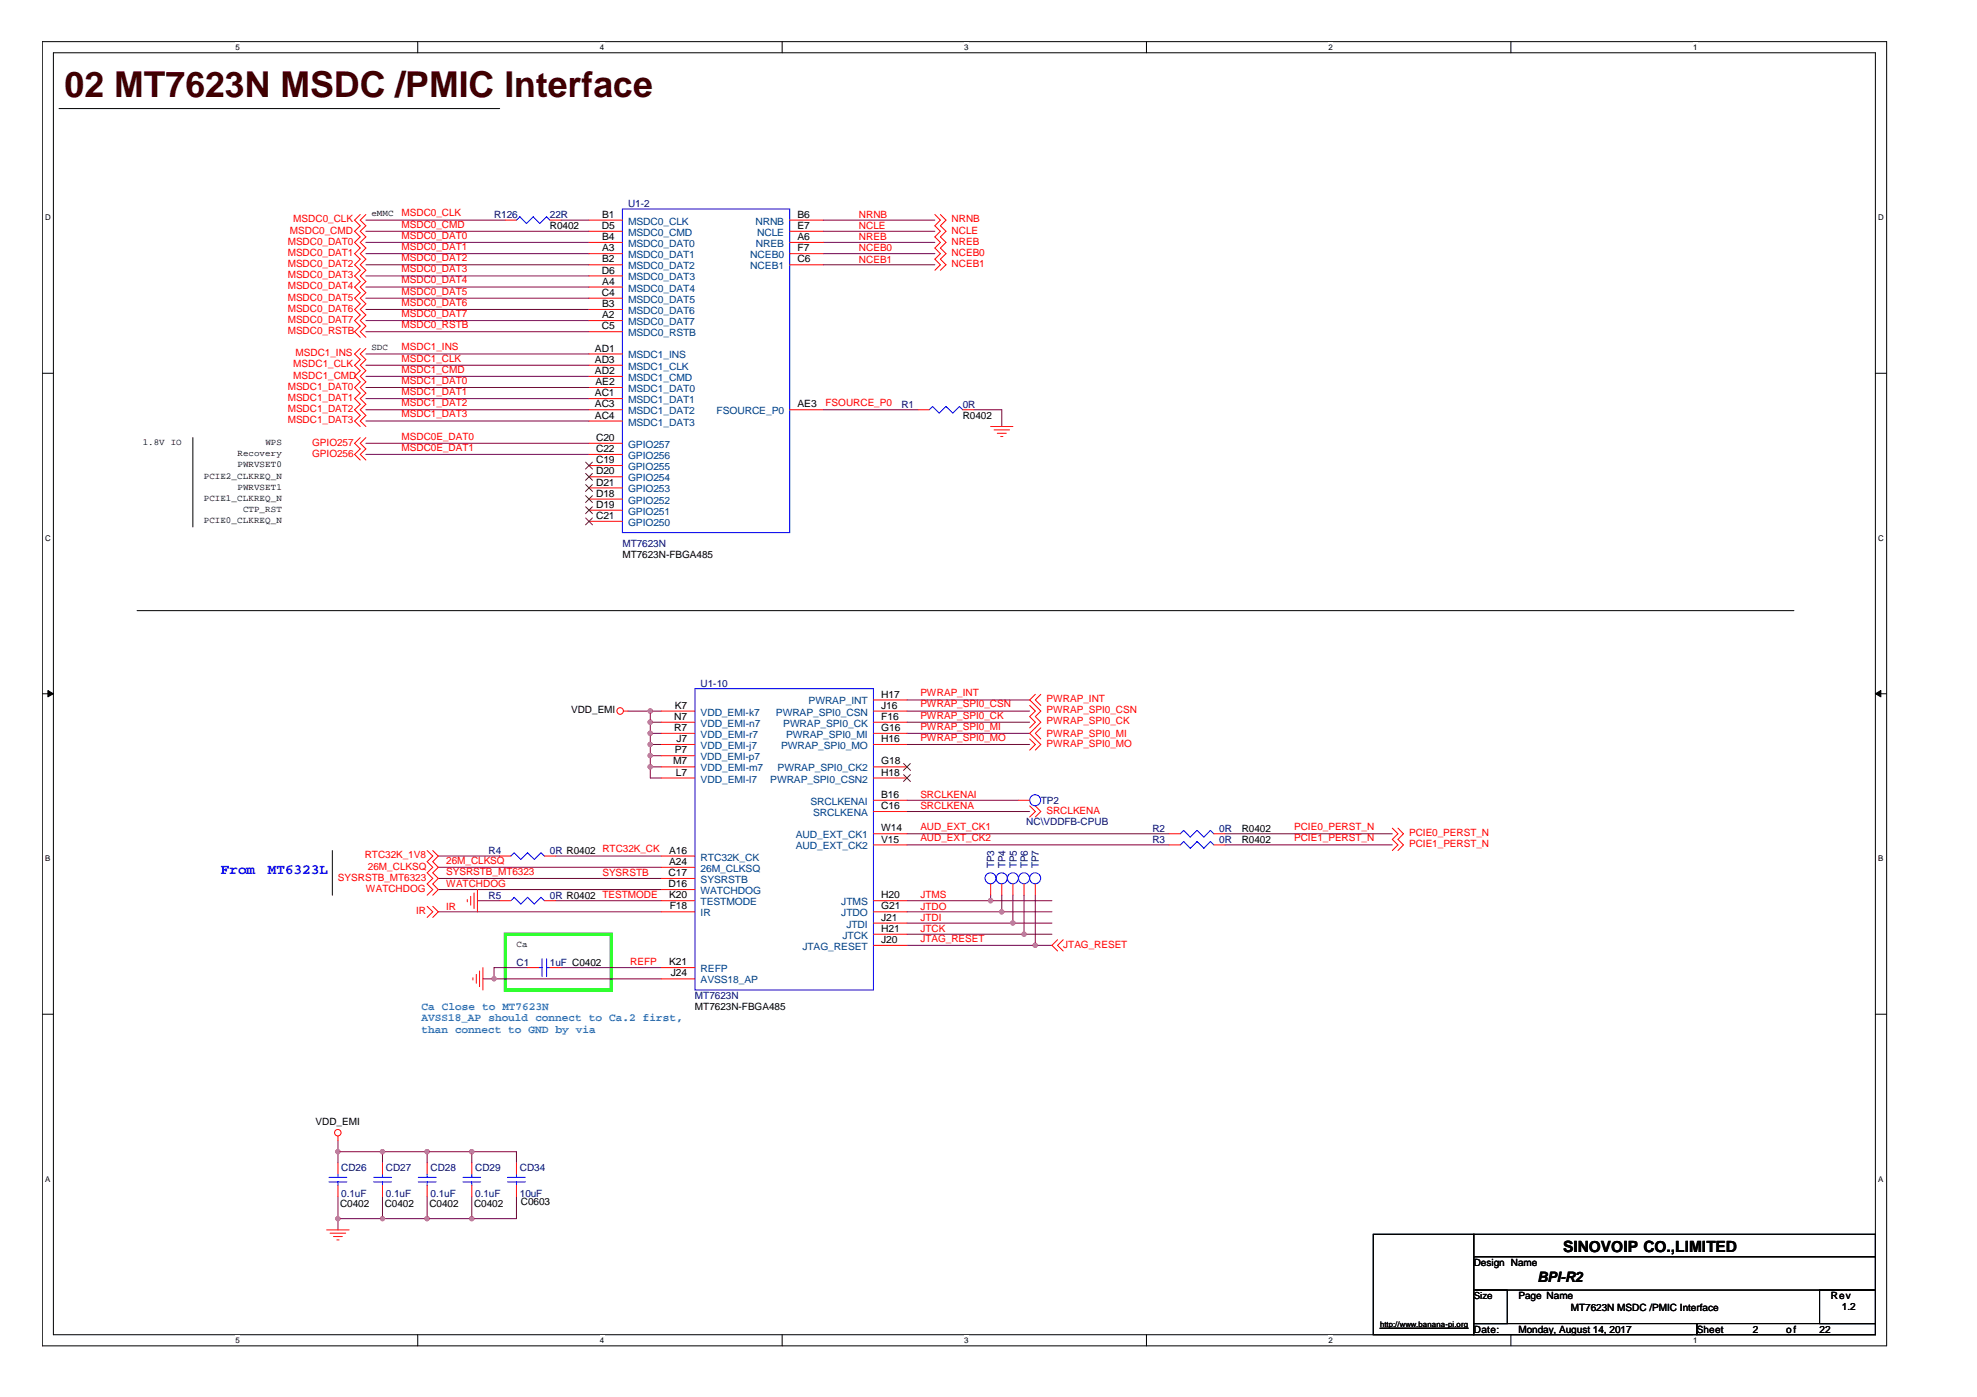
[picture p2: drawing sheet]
<svg xmlns="http://www.w3.org/2000/svg" width="297mm" height="210mm" viewBox="0 0 297 210" stroke-linecap="round" stroke-linejoin="round" font-family="sans-serif">
<path d="M6.3 6.3h277.2v195.9h-277.2zM8 7.9h273.8v192.6h-273.8z" fill="none" stroke="#000" stroke-width=".15"/>
<g fill="#fff">
<path d="M35.4 6.4h.6v1.4h-.6z"/>
<path d="M35.4 200.7h.6v1.4h-.6z"/>
</g>
<path d="M62.8 6.3v1.6M62.8 200.5v1.7" fill="none" stroke="#000" stroke-width=".15"/>
<g fill="#fff">
<path d="M90.1 6.4h.7v1.4h-.7z"/>
<path d="M90.1 200.7h.7v1.4h-.7z"/>
</g>
<path d="M117.5 6.3v1.6M117.5 200.5v1.7" fill="none" stroke="#000" stroke-width=".15"/>
<g fill="#fff">
<path d="M144.9 6.4h.6v1.4h-.6z"/>
<path d="M144.9 200.7h.6v1.4h-.6z"/>
</g>
<path d="M172.3 6.3v1.6M172.3 200.5v1.7" fill="none" stroke="#000" stroke-width=".15"/>
<g fill="#fff">
<path d="M199.6 6.4h.7v1.4h-.7z"/>
<path d="M199.6 200.7h.7v1.4h-.7z"/>
</g>
<path d="M227 6.3v1.6M227 200.5v1.7" fill="none" stroke="#000" stroke-width=".15"/>
<g fill="#fff">
<path d="M254.4 6.4h.6v1.4h-.6z"/>
<path d="M254.4 200.7h.6v1.4h-.6z"/>
<path d="M6.8 32h.8v1.4h-.8z"/>
<path d="M282.2 32h.8v1.4h-.8z"/>
<path d="M6.8 80.1h.8v1.4h-.8z"/>
<path d="M282.2 80.1h.8v1.4h-.8z"/>
</g>
<path d="M6.3 56.1h1.7M281.8 56.1h1.6" fill="none" stroke="#000" stroke-width=".15"/>
<g fill="#fff">
<path d="M6.8 128.3h.8v1.4h-.8z"/>
<path d="M282.2 128.3h.8v1.4h-.8z"/>
</g>
<path d="M6.3 104.2h1.7M281.8 104.2h1.6" fill="none" stroke="#000" stroke-width=".15"/>
<g fill="#000" stroke="#000" stroke-width=".15">
<path d="M7.2 103.8l.8 .4-.8 .5z" fill-rule="evenodd"/>
<path d="M281.8 104.2l.8-.4v.9z" fill-rule="evenodd"/>
</g>
<g fill="#fff">
<path d="M6.8 176.4h.8v1.4h-.8z"/>
<path d="M282.2 176.4h.8v1.4h-.8z"/>
</g>
<g fill="none" stroke="#000" stroke-width=".15">
<path d="M8.9 16.3h66.2M29 65.8v13.4M20.6 91.8h248.9M49.9 127.8v6.7M6.3 152.4h1.7M281.8 152.4h1.6M206.3 185.5h15.1v15h-15.1zM221.4 185.5h60.4v3.3h-60.4zM221.4 188.8h60.4v5h-60.4zM221.4 193.8h5.1v5.1h-5.1zM221.4 198.9h33.6v1.6h-33.6zM255 198.9h26.8v1.6h-26.8z"/>
<path d="M273.4 193.8h8.4v5.1h-8.4z"/>
</g>
<path d="M75.9 140.4h15.9v8.4h-15.9z" fill="none" stroke="#0f0" stroke-width=".49"/>
<g fill="none" stroke="#800040" stroke-width=".15">
<path d="M55 33.1h20.9M55 34.7h33.5M55 36.4h33.5M55 38.1h33.5M55 39.8h33.5M84.3 33.1h4.2M123.7 33.1h16.8M123.7 34.7h16.8M123.7 36.4h16.8M123.7 38.1h16.8M123.7 39.8h16.8M55 43.1h33.5"/>
<path d="M55 46.5h33.5M55 44.8h33.5M55 48.2h33.5M55 49.8h33.5M55 41.5h33.5M55 53.2h33.5M55 54.9h33.5M55 56.6h33.5M55 58.2h33.5M55 59.9h33.5M55 61.6h33.5M55 63.3h33.5"/>
<path d="M55 66.6h33.5M55 68.3h33.5M123.7 61.6h14.2M146.3 61.6h4.2v2.5M94.4 106.8h5M97.7 113.6h1.7M97.7 106.8v10.1h1.7M97.7 115.2h1.7M97.7 108.5h1.7M97.7 110.2h1.7M97.7 111.9h1.7M136.3 105.2h18.4"/>
<path d="M136.3 106.8h18.4M136.3 108.5h18.4M136.3 110.2h18.4M136.3 111.9h18.4M65.8 130.3h33.6M65.8 132h33.6M65.8 133.7h33.6M65.8 137h33.6M65.8 128.6h9.3M71.7 135.3h3.4M83.5 135.3h15.9M83.5 128.6h15.9"/>
<path d="M136.3 137h21.8M136.3 135.3h21.8M136.3 138.7h21.8M136.3 120.2h16.7M136.3 121.9h18.4M136.3 125.3h39.4M136.3 127h39.4M148.8 134.5v.8M150.5 134.5v2.5M152.2 134.5v4.2M153.9 134.5v5.9M155.6 134.5v7.5"/>
<path d="M184 125.3h25.2M184 127h25.2M72.6 147.1h26.8M79.3 145.4h-5.1v1.7M84.3 145.4h15.1M136.3 140.4h21.8M136.3 142h21.8M50.8 173.1h26.8v1.6M50.8 171.4v3.3M50.8 179.8v5M57.5 173.1v1.6M57.5 179.8v3.3"/>
<path d="M64.2 173.1v1.6M64.2 179.8v3.3M70.9 173.1v1.6M70.9 179.8v3.3M77.6 179.8v3.3h-26.8"/>
</g>
<g fill="#f0f" stroke="#f0f" stroke-width=".15">
<circle cx="97.7" cy="115.2" r=".33"/>
<circle cx="97.7" cy="106.8" r=".33"/>
<circle cx="97.7" cy="110.2" r=".33"/>
<circle cx="97.7" cy="108.5" r=".33"/>
<circle cx="97.7" cy="111.9" r=".33"/>
<circle cx="97.7" cy="113.5" r=".33"/>
<circle cx="74.2" cy="147.1" r=".32"/>
<circle cx="70.9" cy="173" r=".33"/>
<circle cx="70.9" cy="183.1" r=".33"/>
<circle cx="64.2" cy="183.1" r=".33"/>
<circle cx="57.5" cy="183.1" r=".32"/>
<circle cx="50.8" cy="173" r=".32"/>
<circle cx="64.2" cy="173" r=".33"/>
<circle cx="57.5" cy="173" r=".32"/>
<circle cx="50.8" cy="183.1" r=".32"/>
<circle cx="148.8" cy="135.3" r=".33"/>
<circle cx="150.5" cy="137" r=".33"/>
<circle cx="152.2" cy="138.7" r=".33"/>
<circle cx="153.9" cy="140.4" r=".32"/>
<circle cx="155.5" cy="142" r=".32"/>
</g>
<g fill="none" stroke="#f00" stroke-width=".15">
<path d="M54.1 32.2l-.8 .9 .8 .8-.8 .8 .8 .9-.8 .8 .8 .9-.8 .8 .8 .8-.8 .9 .8 .8-.8 .9 .8 .8-.8 .8 .8 .9-.8 .8 .8 .8-.8 .9 .8 .8-.8 .9 .8 .8-.8 .8 .8 .9M55 32.2l-.9 .9 .9 .8-.9 .8 .9 .9-.9 .8 .9 .9-.9 .8 .9 .8-.9 .9 .9 .8-.9 .9 .9 .8-.9 .8 .9 .9-.9 .8 .9 .8-.9 .9 .9 .8-.9 .9 .9 .8-.9 .8 .9 .9M75.9 33.1h1.7M82.6 33.1h1.7M88.5 33.1h5M88.5 38.1h5M88.5 36.4h5M88.5 39.8h5M88.5 34.7h5M118.7 33.1h5M118.7 38.1h5M118.7 36.4h5"/>
<path d="M118.7 39.8h5M118.7 34.7h5M140.5 32.2l.8 .9-.8 .8 .8 .8-.8 .9 .8 .8-.8 .9 .8 .8-.8 .8 .8 .9-.8 .8M141.3 32.2l.8 .9-.8 .8 .8 .8-.8 .9 .8 .8-.8 .9 .8 .8-.8 .8 .8 .9-.8 .8M54.1 52.4l-.8 .8 .8 .8-.8 .9 .8 .8-.8 .9 .8 .8-.8 .8 .8 .9-.8 .8 .8 .8-.8 .9 .8 .8-.8 .9 .8 .8M55 52.4l-.9 .8 .9 .8-.9 .9 .9 .8-.9 .9 .9 .8-.9 .8 .9 .9-.9 .8 .9 .8-.9 .9 .9 .8-.9 .9 .9 .8M88.5 48.2h5M88.5 46.5h5M88.5 49.8h5M88.5 54.9h5M88.5 59.9h5M88.5 53.2h5"/>
<path d="M88.5 56.6h5M88.5 58.2h5M88.5 43.1h5M88.5 44.8h5M88.5 41.5h5M54.1 65.8l-.8 .8 .8 .9-.8 .8 .8 .8M55 65.8l-.9 .8 .9 .9-.9 .8 .9 .8M88.5 61.6h5M88.5 69.9h5M88.5 66.6h5M88.5 78.3h5M88.5 75h5"/>
<path d="M88.5 76.7h5M88.5 71.6h5M88.5 68.3h5M88.5 73.3h5M88.5 63.3h5M118.7 61.6h5M137.9 61.6h1.7M144.7 61.6h1.6M148.8 64.1h3.4M149.4 64.6h2.3M149.8 65.1h1.4M150.3 65.6h.4"/>
<path d="M93.7 106.8h.7M99.4 106.8h5M99.4 111.9h5M99.4 108.5h5M99.4 110.2h5M99.4 115.2h5M99.4 116.9h5M99.4 113.6h5M131.2 106.8h5.1M131.2 111.9h5.1M131.2 105.2h5.1M131.2 108.5h5.1"/>
<path d="M131.2 110.2h5.1M131.2 115.2h5.1M131.2 116.9h5.1M154.7 106l.9 .8-.9 .9 .9 .8-.9 .9M154.7 111l.9 .9-.9 .8M155.6 104.3l-.9 .9 1.7 1.6-.8 .9 .8 .8-1.7 1.7 1.7 1.7-.8 .8M156.4 104.3l-.8 .9 .8 .8M156.4 109.4l-.8 .8 .8 .8M64.2 127.8l.8 .8-.8 .9 .8 .8-.8 .8 .8 .9-.8 .8 .8 .9-.8 .8M64.2 136.2l.8 .8-.8 .9M65 127.8l.8 .8-.8 .9 .8 .8-.8 .8 .8 .9-.8 .8 .8 .9-.8 .8M65 136.2l.8 .8-.8 .9"/>
<path d="M70.2 135.2v.3M70.7 134.7v1.3M71.2 134.2v2.3M71.7 133.7v3.3M75.1 128.6h1.7M75.1 135.3h1.7M81.8 128.6h1.7M81.8 135.3h1.7M99.4 128.6h5M99.4 130.3h5M99.4 132h5M99.4 133.7h5"/>
<path d="M99.4 135.3h5M99.4 137h5M131.2 120.2h5.1M131.2 121.9h5.1M131.2 138.7h5.1M131.2 135.3h5.1M131.2 137h5.1M131.2 125.3h5.1M131.2 127h5.1M148.8 132.8v1.7M150.5 132.8v1.7M152.2 132.8v1.7"/>
<path d="M153 120.2h1.7M153.9 132.8v1.7M154.7 121.1l.9 .8-.9 .9M155.6 121.1l.8 .8-.8 .9M155.6 132.8v1.7M175.7 125.3h1.6M175.7 127h1.6M182.4 125.3h1.6M182.4 127h1.6M209.2 124.4l.8 .9-.8 .8 .8 .9-.8 .8M210 124.4l.9 .9-.9 .8 .9 .9-.9 .8M71.1 146.9v.3"/>
<path d="M71.6 146.4v1.3M72.1 145.9v2.3M72.6 145.4v3.4M79.3 145.4h1.6M82.6 145.4h1.7M99.4 145.4h5M99.4 147.1h5M131.2 142h5.1M131.2 140.4h5.1M158.9 141.2l-.8 .8 .8 .9M159.7 141.2l-.8 .8 .8 .9M50.8 170.7v.7"/>
<path d="M50.8 174.7v1.7M50.8 178.1v1.7M57.5 174.7v1.7M57.5 178.1v1.7M64.2 174.7v1.7M64.2 178.1v1.7M70.9 174.7v1.7M70.9 178.1v1.7M77.6 174.7v1.7M77.6 178.1v1.7M49.1 184.8h3.4M49.6 185.3h2.3"/>
<path d="M50.1 185.8h1.3M50.6 186.3h.3"/>
<circle cx="93.2" cy="106.8" r=".49"/>
<circle cx="50.8" cy="170.2" r=".49"/>
</g>
<path d="M207.3 199.6h13.3" fill="none" stroke="#000" stroke-width=".18"/>
<g fill="none" stroke="#00f" stroke-width=".15">
<path d="M77.6 33.1l.5-.5 1 1 1-1 1 1 1-1 .5 .5M93.5 31.4h25.2v48.6h-25.2zM139.6 61.6l.5-.5 1 1 1-1 1.1 1 .9-1 .6 .5M104.4 103.5h26.8v45.3h-26.8zM76.8 128.6l.5-.5 1 1 1-1 1 1 1-1 .5 .5M76.8 135.3l.5-.5 1 1 1-1 1 1 1-1 .5 .5M177.3 125.3l.5-.5 1 1 1.1-1 1 1 1-1 .5 .5M177.3 127l.5-.6 1 1.1 1.1-1.1 1 1.1 1-1.1 .5 .6M80.9 145.4h.5M81.4 144.1v2.6M82.1 144.1v2.6M82.1 145.4h.5"/>
<path d="M49.4 176.9h2.7M49.4 177.6h2.7M50.8 176.4v.5M50.8 177.6v.5M56.1 176.9h2.7M56.1 177.6h2.7M57.5 176.4v.5M57.5 177.6v.5M62.8 176.9h2.7M62.8 177.6h2.7M64.2 176.4v.5M64.2 177.6v.5"/>
<path d="M69.6 176.9h2.6M69.6 177.6h2.6M70.9 176.4v.5M70.9 177.6v.5M76.2 176.9h2.7M76.2 177.6h2.7M77.6 176.4v.5M77.6 177.6v.5"/>
<circle cx="148.8" cy="132" r=".83"/>
<circle cx="150.5" cy="132" r=".83"/>
<circle cx="152.2" cy="132" r=".83"/>
<circle cx="153.9" cy="132" r=".83"/>
<circle cx="155.5" cy="120.2" r=".83"/>
<circle cx="155.5" cy="132" r=".83"/>
</g>
<g fill="none" stroke="#804000" stroke-width=".15">
<path d="M88 69.4l1 1.1M88 77.8l1 1.1M88 74.5l1 1M88 76.2l1 1M88 71.1l1 1.1M88 72.8l1 1M89 69.4l-1 1.1M89 77.8l-1 1.1M89 74.5l-1 1M89 76.2l-1 1M89 71.1l-1 1.1M89 72.8l-1 1"/>
<path d="M135.8 114.7l1 1.1M135.8 116.4l1 1M136.8 114.7l-1.1 1.1M136.8 116.4l-1.1 1"/>
</g>
<text font-size="5.4" fill="#400000" x="9.7" y="14.6">02 MT7623N MSDC /PMIC Interface</text>
<text font-size="2.3" x="234.8" y="188.1">SINOVOIP CO.,LIMITED</text>
<g font-size="2.2" fill="#00f">
<text x="33.2" y="131.3">From</text>
<text x="40.2" y="131.3">MT6323L</text>
</g>
<text font-size="2.2" x="231" y="192.6">BPI-R2</text>
<g font-size="1.7" fill="#0080ff">
<text x="63.4" y="151.8">Ca Close to MT7623N</text>
<text x="63.4" y="153.5">AVSS18_AP should connect to Ca.2 first,</text>
<text x="63.4" y="155.1">than connect to GND by via</text>
</g>
<g font-size="1.5" fill="#f00">
<text x="43.6" y="35.1">MSDC0_CMD</text>
<text x="44.1" y="33.4">MSDC0_CLK</text>
<text x="60.3" y="32.5">MSDC0_CLK</text>
<text x="60.3" y="34.2">MSDC0_CMD</text>
<text x="60.3" y="35.9">MSDC0_DAT0</text>
<text x="129.1" y="32.7">NRNB</text>
<text x="129.1" y="34.4">NCLE</text>
<text x="143" y="33.4">NRNB</text>
<text x="143" y="35.1">NCLE</text>
<text x="43.2" y="38.5">MSDC0_DAT1</text>
<text x="43.2" y="40.1">MSDC0_DAT2</text>
<text x="43.2" y="41.8">MSDC0_DAT3</text>
<text x="43.2" y="36.8">MSDC0_DAT0</text>
<text x="60.3" y="37.6">MSDC0_DAT1</text>
<text x="60.3" y="39.2">MSDC0_DAT2</text>
<text x="60.3" y="40.9">MSDC0_DAT3</text>
<text x="129.1" y="37.8">NCEB0</text>
<text x="129.1" y="36.1">NREB</text>
<text x="129.1" y="39.4">NCEB1</text>
<text x="143" y="36.8">NREB</text>
<text x="143" y="38.5">NCEB0</text>
<text x="143" y="40.1">NCEB1</text>
<text x="43.2" y="43.5">MSDC0_DAT4</text>
<text x="43.2" y="45.2">MSDC0_DAT5</text>
<text x="43.2" y="46.8">MSDC0_DAT6</text>
<text x="60.3" y="42.6">MSDC0_DAT4</text>
<text x="60.3" y="45.9">MSDC0_DAT6</text>
<text x="60.3" y="44.3">MSDC0_DAT5</text>
<text x="60.3" y="47.6">MSDC0_DAT7</text>
<text x="43.2" y="50.2">MSDC0_RSTB</text>
<text x="43.2" y="48.5">MSDC0_DAT7</text>
<text x="44.4" y="53.5">MSDC1_INS</text>
<text x="60.3" y="49.3">MSDC0_RSTB</text>
<text x="60.3" y="52.6">MSDC1_INS</text>
<text x="43.2" y="58.6">MSDC1_DAT0</text>
<text x="44.1" y="55.2">MSDC1_CLK</text>
<text x="44.1" y="56.9">MSDC1_CMD</text>
<text x="60.3" y="54.3">MSDC1_CLK</text>
<text x="60.3" y="56">MSDC1_CMD</text>
<text x="60.3" y="57.7">MSDC1_DAT0</text>
<text x="60.3" y="59.3">MSDC1_DAT1</text>
<text x="43.2" y="63.6">MSDC1_DAT3</text>
<text x="43.2" y="60.3">MSDC1_DAT1</text>
<text x="43.2" y="61.9">MSDC1_DAT2</text>
<text x="60.3" y="61">MSDC1_DAT2</text>
<text x="60.3" y="62.7">MSDC1_DAT3</text>
<text x="124" y="61">FSOURCE_P0</text>
<text x="46.9" y="66.9">GPIO257</text>
<text x="46.9" y="68.6">GPIO256</text>
<text x="60.3" y="66.1">MSDC0E_DAT0</text>
<text x="60.3" y="67.7">MSDC0E_DAT1</text>
<text x="138.3" y="104.6">PWRAP_INT</text>
<text x="138.3" y="106.3">PWRAP_SPI0_CSN</text>
<text x="138.3" y="108">PWRAP_SPI0_CK</text>
<text x="157.2" y="105.5">PWRAP_INT</text>
<text x="157.2" y="107.2">PWRAP_SPI0_CSN</text>
<text x="138.3" y="109.6">PWRAP_SPI0_MI</text>
<text x="138.3" y="111.3">PWRAP_SPI0_MO</text>
<text x="157.2" y="108.9">PWRAP_SPI0_CK</text>
<text x="157.2" y="112.2">PWRAP_SPI0_MO</text>
<text x="157.2" y="110.7">PWRAP_SPI0_MI</text>
<text x="138.3" y="119.9">SRCLKENAI</text>
<text x="138.3" y="121.6">SRCLKENA</text>
<text x="138.3" y="124.7">AUD_EXT_CK1</text>
<text x="157.2" y="122.3">SRCLKENA</text>
<text x="194.4" y="124.7">PCIE0_PERST_N</text>
<text x="211.7" y="125.6">PCIE0_PERST_N</text>
<text x="54.8" y="129">RTC32K_1V8</text>
<text x="55.3" y="130.7">26M_CLKSQ</text>
<text x="67" y="131.4">SYSRSTB_MT6323</text>
<text x="67" y="129.8">26M_CLKSQ</text>
<text x="90.5" y="131.6">SYSRSTB</text>
<text x="138.3" y="126.4">AUD_EXT_CK2</text>
<text x="194.4" y="126.4">PCIE1_PERST_N</text>
<text x="211.7" y="127.3">PCIE1_PERST_N</text>
<text x="50.8" y="132.3">SYSRSTB_MT6323</text>
<text x="55" y="134">WATCHDOG</text>
<text x="62.5" y="137.4">IR</text>
<text x="67" y="133.3">WATCHDOG</text>
<text x="67" y="136.7">IR</text>
<text x="138.3" y="135">JTMS</text>
<text x="138.3" y="136.7">JTDO</text>
<text x="138.3" y="138.4">JTDI</text>
<text x="138.3" y="140">JTCK</text>
<text x="138.3" y="141.5">JTAG_RESET</text>
<text x="159.7" y="142.4">JTAG_RESET</text>
<text x="94.7" y="145">REFP</text>
</g>
<g font-size="1.5" fill="#000080">
<text x="74.2" y="32.8">R126</text>
<text x="82.6" y="32.8">22R</text>
<text x="94.4" y="31.1">U1-2</text>
<text x="135.4" y="61.2">R1</text>
<text x="144.7" y="61.2">0R</text>
<text x="93.5" y="82.2">MT7623N</text>
<text x="105.3" y="103.2">U1-10</text>
<text x="154.2" y="123.9">NC\VDDFB-CPUB</text>
<text x="156.4" y="120.8">TP2</text>
<text x="173.1" y="125">R2</text>
<text x="183.2" y="125">0R</text>
<text x="73.4" y="128.3">R4</text>
<text x="82.6" y="128.3">0R R0402 RTC32K_CK</text>
<text x="149.4" y="130.5" transform="rotate(-90 149.4 130.5)">TP3</text>
<text x="151.1" y="130.5" transform="rotate(-90 151.1 130.5)">TP4</text>
<text x="152.8" y="130.5" transform="rotate(-90 152.8 130.5)">TP5</text>
<text x="154.4" y="130.5" transform="rotate(-90 154.4 130.5)">TP6</text>
<text x="156.1" y="130.5" transform="rotate(-90 156.1 130.5)">TP7</text>
<text x="173.1" y="126.6">R3</text>
<text x="183.2" y="126.6">0R</text>
<text x="73.4" y="135">R5</text>
<text x="82.6" y="135">0R R0402 TESTMODE</text>
<text x="77.6" y="145.1">C1</text>
<text x="82.6" y="145.1">1uF C0402</text>
<text x="104.4" y="150.1">MT7623N</text>
<text x="51.3" y="175.9">CD26</text>
<text x="51.3" y="179.8">0.1uF</text>
<text x="58" y="175.9">CD27</text>
<text x="58" y="179.8">0.1uF</text>
<text x="64.7" y="175.9">CD28</text>
<text x="64.7" y="179.8">0.1uF</text>
<text x="71.4" y="175.9">CD29</text>
<text x="71.4" y="179.8">0.1uF</text>
<text x="78.1" y="175.9">CD34</text>
<text x="78.1" y="179.8">10uF</text>
</g>
<g font-size="1.5">
<text x="82.6" y="34.4">R0402</text>
<text x="90.4" y="34.4">D5</text>
<text x="90.5" y="32.7">B1</text>
<text x="119.8" y="32.7">B6</text>
<text x="119.8" y="34.4">E7</text>
<text x="90.4" y="41.1">D6</text>
<text x="90.5" y="37.8">A3</text>
<text x="90.5" y="39.4">B2</text>
<text x="90.5" y="36.1">B4</text>
<text x="119.8" y="36.1">A6</text>
<text x="119.8" y="39.4">C6</text>
<text x="119.8" y="37.8">F7</text>
<text x="90.4" y="44.4">C4</text>
<text x="90.5" y="47.8">A2</text>
<text x="90.5" y="46.1">B3</text>
<text x="90.5" y="42.8">A4</text>
<text x="89.4" y="52.8">AD1</text>
<text x="90.4" y="49.5">C5</text>
<text x="89.4" y="54.5">AD3</text>
<text x="89.4" y="59.5">AC1</text>
<text x="89.4" y="56.2">AD2</text>
<text x="89.5" y="57.9">AE2</text>
<text x="89.4" y="61.2">AC3</text>
<text x="89.4" y="62.9">AC4</text>
<text x="119.8" y="61.2">AE3</text>
<text x="144.7" y="62.9">R0402</text>
<text x="89.6" y="69.6">C19</text>
<text x="89.6" y="66.2">C20</text>
<text x="89.6" y="71.3">D20</text>
<text x="89.6" y="67.9">C22</text>
<text x="89.6" y="78">C21</text>
<text x="89.6" y="74.6">D18</text>
<text x="89.6" y="76.3">D19</text>
<text x="89.6" y="73">D21</text>
<text x="93.5" y="83.9">MT7623N-FBGA485</text>
<text x="85.8" y="107.2">VDD_EMI</text>
<text x="101.4" y="106.5">K7</text>
<text x="132.4" y="104.8">H17</text>
<text x="132.4" y="106.5">J16</text>
<text x="101.3" y="108.2">N7</text>
<text x="101.3" y="109.8">R7</text>
<text x="101.4" y="113.2">P7</text>
<text x="101.6" y="111.5">J7</text>
<text x="132.4" y="111.5">H16</text>
<text x="132.4" y="108.2">F16</text>
<text x="132.4" y="109.8">G16</text>
<text x="101.1" y="114.9">M7</text>
<text x="101.6" y="116.5">L7</text>
<text x="132.4" y="119.9">B16</text>
<text x="132.4" y="114.9">G18</text>
<text x="132.4" y="116.5">H18</text>
<text x="132.4" y="121.6">C16</text>
<text x="132.4" y="124.9">W14</text>
<text x="186.6" y="125">R0402</text>
<text x="100.5" y="131.6">C17</text>
<text x="100.5" y="128.3">A16</text>
<text x="100.5" y="130">A24</text>
<text x="132.4" y="126.6">V15</text>
<text x="186.6" y="126.6">R0402</text>
<text x="100.5" y="133.3">D16</text>
<text x="100.5" y="135">K20</text>
<text x="100.6" y="136.6">F18</text>
<text x="132.4" y="136.6">G21</text>
<text x="132.4" y="135">H20</text>
<text x="132.4" y="141.7">J20</text>
<text x="132.4" y="138.3">J21</text>
<text x="132.4" y="140">H21</text>
<text x="100.5" y="145">K21</text>
<text x="100.8" y="146.7">J24</text>
<text x="104.4" y="151.8">MT7623N-FBGA485</text>
<text x="47.4" y="169.1">VDD_EMI</text>
<text x="51.1" y="181.3">C0402</text>
<text x="57.8" y="181.3">C0402</text>
<text x="64.5" y="181.3">C0402</text>
<text x="71.2" y="181.3">C0402</text>
<text x="78.3" y="181.1">C0603</text>
<text x="221.4" y="190.2">Design Name</text>
<text x="221.4" y="195.1">Size</text>
<text x="228.1" y="195.2">Page Name</text>
<text x="236" y="197">MT7623N MSDC /PMIC Interface</text>
<text x="275.1" y="195.2">Rev</text>
<text x="276.8" y="196.9">1.2</text>
<text x="221.4" y="200.2">Date:</text>
<text x="228.1" y="200.2">Monday, August 14, 2017</text>
<text x="255" y="200.2">Sheet</text>
<text x="263.3" y="200.2">2</text>
<text x="268.4" y="200.2">of</text>
<text x="273.4" y="200.2">22</text>
</g>
<g font-size="1.5" fill="#004080">
<text x="94.4" y="33.8">MSDC0_CLK</text>
<text x="94.4" y="35.4">MSDC0_CMD</text>
<text x="113.5" y="33.8">NRNB</text>
<text x="113.7" y="35.4">NCLE</text>
<text x="94.4" y="38.8">MSDC0_DAT1</text>
<text x="94.4" y="40.5">MSDC0_DAT2</text>
<text x="94.4" y="37.1">MSDC0_DAT0</text>
<text x="112.7" y="40.5">NCEB1</text>
<text x="112.7" y="38.8">NCEB0</text>
<text x="113.6" y="37.1">NREB</text>
<text x="94.4" y="47.2">MSDC0_DAT6</text>
<text x="94.4" y="43.8">MSDC0_DAT4</text>
<text x="94.4" y="45.5">MSDC0_DAT5</text>
<text x="94.4" y="42.1">MSDC0_DAT3</text>
<text x="94.4" y="48.8">MSDC0_DAT7</text>
<text x="94.4" y="50.5">MSDC0_RSTB</text>
<text x="94.4" y="53.9">MSDC1_INS</text>
<text x="94.4" y="55.6">MSDC1_CLK</text>
<text x="94.4" y="57.2">MSDC1_CMD</text>
<text x="94.4" y="58.9">MSDC1_DAT0</text>
<text x="94.4" y="62.2">MSDC1_DAT2</text>
<text x="94.4" y="60.6">MSDC1_DAT1</text>
<text x="94.4" y="63.9">MSDC1_DAT3</text>
<text x="107.7" y="62.2">FSOURCE_P0</text>
<text x="94.4" y="70.6">GPIO255</text>
<text x="94.4" y="67.3">GPIO257</text>
<text x="94.4" y="69">GPIO256</text>
<text x="94.4" y="75.7">GPIO252</text>
<text x="94.4" y="77.3">GPIO251</text>
<text x="94.4" y="72.3">GPIO254</text>
<text x="94.4" y="74">GPIO253</text>
<text x="94.4" y="79">GPIO250</text>
<text x="105.3" y="107.5">VDD_EMI-k7</text>
<text x="116.6" y="107.5">PWRAP_SPI0_CSN</text>
<text x="121.5" y="105.8">PWRAP_INT</text>
<text x="105.3" y="109.2">VDD_EMI-n7</text>
<text x="105.3" y="110.9">VDD_EMI-r7</text>
<text x="105.3" y="112.5">VDD_EMI-j7</text>
<text x="117.3" y="112.5">PWRAP_SPI0_MO</text>
<text x="117.7" y="109.2">PWRAP_SPI0_CK</text>
<text x="118.1" y="110.9">PWRAP_SPI0_MI</text>
<text x="105.3" y="117.6">VDD_EMI-l7</text>
<text x="105.3" y="115.9">VDD_EMI-m7</text>
<text x="105.3" y="114.2">VDD_EMI-p7</text>
<text x="115.7" y="117.6">PWRAP_SPI0_CSN2</text>
<text x="116.8" y="115.9">PWRAP_SPI0_CK2</text>
<text x="119.5" y="126">AUD_EXT_CK1</text>
<text x="121.8" y="120.9">SRCLKENAI</text>
<text x="122.2" y="122.6">SRCLKENA</text>
<text x="105.3" y="129.3">RTC32K_CK</text>
<text x="105.3" y="131">26M_CLKSQ</text>
<text x="119.5" y="127.6">AUD_EXT_CK2</text>
<text x="105.3" y="132.7">SYSRSTB</text>
<text x="105.3" y="134.3">WATCHDOG</text>
<text x="105.3" y="136">TESTMODE</text>
<text x="105.3" y="137.7">IR</text>
<text x="126.4" y="137.7">JTDO</text>
<text x="126.4" y="136">JTMS</text>
<text x="120.6" y="142.7">JTAG_RESET</text>
<text x="126.6" y="141">JTCK</text>
<text x="127.2" y="139.4">JTDI</text>
<text x="105.3" y="147.8">AVSS18_AP</text>
<text x="105.3" y="146.1">REFP</text>
</g>
<g font-size="1.4">
<text x="55.8" y="32.5">eMMC</text>
<text x="55.8" y="52.6">SDC</text>
<text x="21.4" y="66.9">1.8V IO</text>
<text x="30.6" y="71.9">PCIE2_CLKREQ_N</text>
<text x="35.7" y="68.6">Recovery</text>
<text x="35.7" y="70.2">PWRVSET0</text>
<text x="39.9" y="66.9">WPS</text>
<text x="30.6" y="75.2">PCIE1_CLKREQ_N</text>
<text x="35.7" y="73.6">PWRVSET1</text>
<text x="36.5" y="76.9">CTP_RST</text>
<text x="30.6" y="78.6">PCIE0_CLKREQ_N</text>
<text x="77.6" y="142.3">Ca</text>
</g>
<g font-size="1.2">
<text x="35.4" y="7.5">5</text>
<text x="90.1" y="7.5">4</text>
<text x="144.9" y="7.5">3</text>
<text x="199.6" y="7.5">2</text>
<text x="254.4" y="7.5">1</text>
<text x="6.8" y="33.1">D</text>
<text x="282.2" y="33.1">D</text>
<text x="6.8" y="81.2">C</text>
<text x="282.2" y="81.2">C</text>
<text x="6.8" y="129.4">B</text>
<text x="282.2" y="129.4">B</text>
<text x="6.8" y="177.5">A</text>
<text x="282.2" y="177.5">A</text>
<text x="35.4" y="201.8">5</text>
<text x="90.1" y="201.8">4</text>
<text x="144.9" y="201.8">3</text>
<text x="199.6" y="201.8">2</text>
<text x="207.3" y="199.4">http://www.banana-pi.org</text>
<text x="254.4" y="201.8">1</text>
</g>
</svg>
